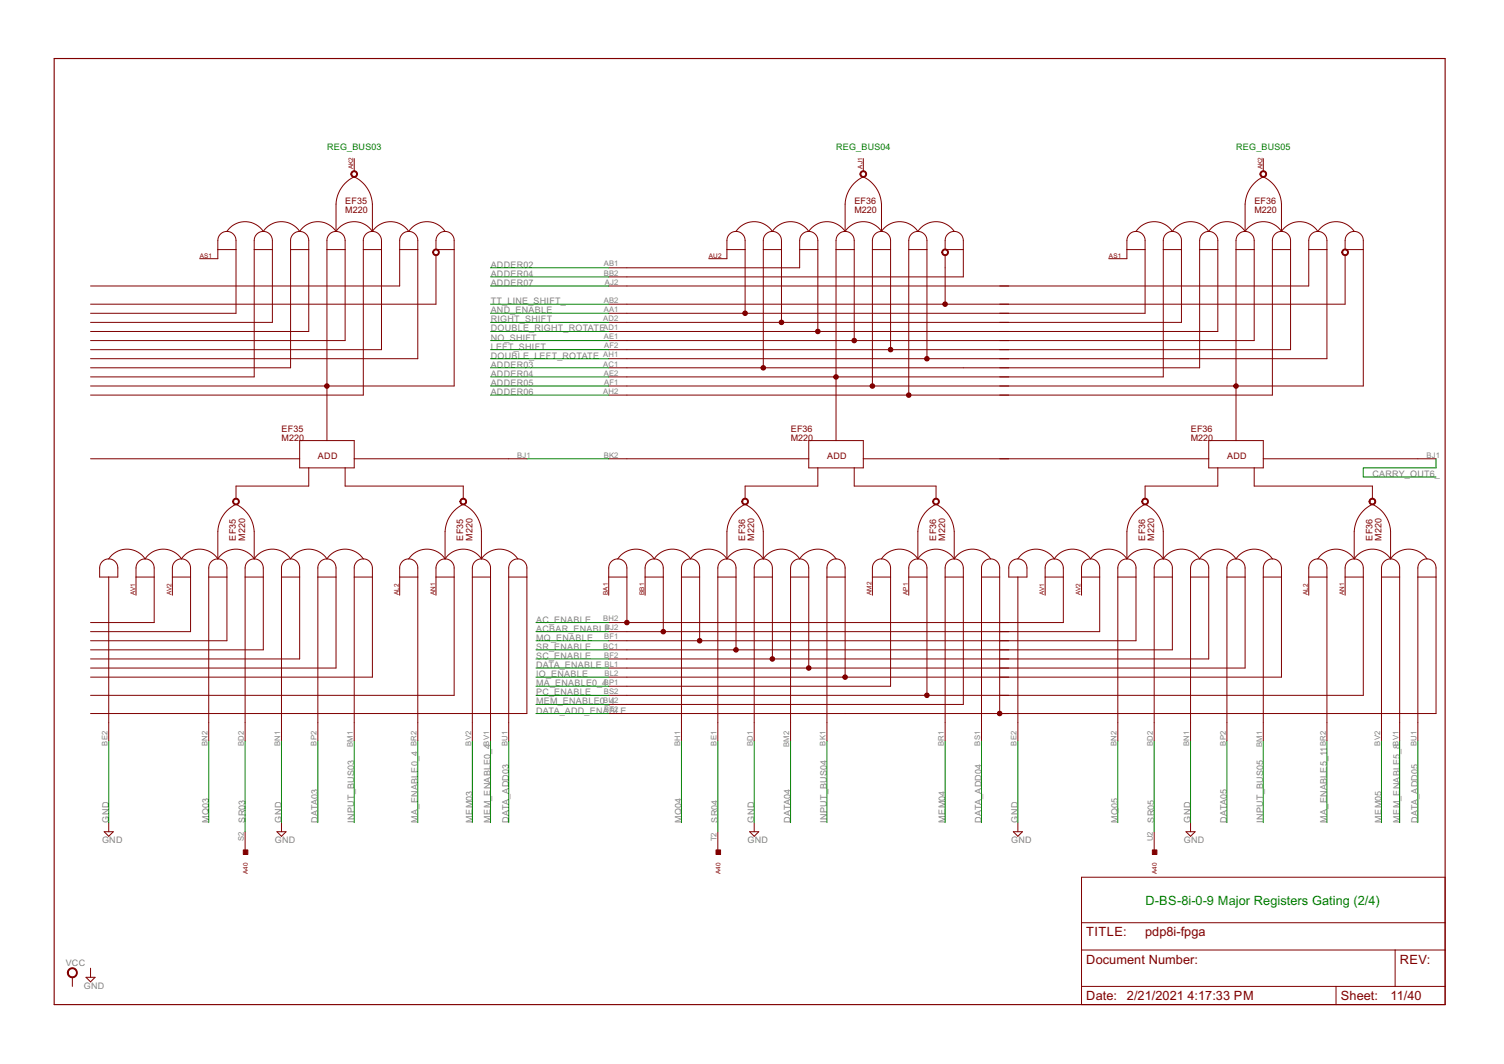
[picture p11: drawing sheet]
<svg xmlns="http://www.w3.org/2000/svg" width="420mm" height="297mm" viewBox="0 0 420 297" stroke-linecap="round" stroke-linejoin="round" font-family="sans-serif">
<path d="M15.1 16.3h388.6v264.2h-388.6z" fill="none" stroke="#800000" stroke-width=".32"/>
<g fill="none" stroke="#800000" stroke-width=".28">
<path d="M99 44.3v3.5M241.2 44.3v3.5M352.9 44.3v3.5M60.9 69.7h5M63.4 64.6a6.1 6.1 0 0 1 10.2 0M63.4 64.6a2.54 2.54 0 0 0-2.5 2.5v5.1h-5.1M63.4 64.6a2.54 2.54 0 0 1 2.5 2.5v20.4h-40.6M71 69.7h5.1M73.6 64.6a6.1 6.1 0 0 1 10.1 0M73.6 64.6a2.54 2.54 0 0 0-2.6 2.5v38.1h-45.7M73.6 64.6a2.54 2.54 0 0 1 2.5 2.5v22.9h-50.8M81.2 69.7h5.1"/>
<path d="M83.7 64.6a2.54 2.54 0 0 0-2.5 2.5v35.6h-55.9M83.7 64.6a2.54 2.54 0 0 1 2.6 2.5v25.4h-61M83.7 64.6a6.1 6.1 0 0 1 10.2 0M91.3 69.7h5.1M93.9 64.6a2.51 2.51 0 0 0-2.6 2.5v55.9M93.9 64.6a2.54 2.54 0 0 1 2.5 2.5v28h-71.1M93.9 64.6v-7.6a8.9 8.9 0 0 1 5.1-7.6 9 9 0 0 1 5 7.6v7.6M93.9 64.6a6.1 6.1 0 0 1 10.1 0M101.5 69.7h5.1M104 64.6a2.51 2.51 0 0 0-2.5 2.5v43.2h-76.2M104 64.6a2.54 2.54 0 0 1 2.6 2.5v30.5h-81.3M104 64.6a6.1 6.1 0 0 1 10.2 0"/>
<path d="M111.7 69.7h5M114.2 64.6a2.51 2.51 0 0 0-2.5 2.5v12.7h-86.4M114.2 64.6a2.51 2.51 0 0 1 2.5 2.5v33h-91.4M114.2 64.6a6.1 6.1 0 0 1 10.1 0M121.8 71.2v13.7h-96.5M124.3 64.6a2.54 2.54 0 0 0-2.5 2.5v2.6h5.1M124.3 64.6a2.51 2.51 0 0 1 2.6 2.5v40.7h-101.6M203.1 69.7h5.1M205.6 64.6a6.1 6.1 0 0 1 10.2 0M205.6 64.6a2.54 2.54 0 0 0-2.5 2.5v5.1h-5.1M205.6 64.6a2.54 2.54 0 0 1 2.6 2.5v20.4M213.2 69.7h5.1"/>
<path d="M215.8 64.6a6.1 6.1 0 0 1 10.1 0M215.8 64.6a2.54 2.54 0 0 0-2.6 2.5v35.6M215.8 64.6a2.54 2.54 0 0 1 2.5 2.5v22.9M223.4 69.7h5.1M225.9 64.6a2.54 2.54 0 0 0-2.5 2.5v7.7h-53.3M225.9 64.6a2.54 2.54 0 0 1 2.6 2.5v25.4M225.9 64.6a6.1 6.1 0 0 1 10.2 0M233.6 69.7h5M236.1 64.6a2.54 2.54 0 0 0-2.5 2.5v55.9M236.1 64.6a2.54 2.54 0 0 1 2.5 2.5v28M236.1 64.6v-7.6a8.9 8.9 0 0 1 5.1-7.6 8.9 8.9 0 0 1 5.1 7.6v7.6M236.1 64.6a6.1 6.1 0 0 1 10.2 0"/>
<path d="M243.7 69.7h5.1M246.3 64.6a2.54 2.54 0 0 0-2.6 2.5v40.7M246.3 64.6a2.54 2.54 0 0 1 2.5 2.5v30.5M246.3 64.6a6.1 6.1 0 0 1 10.1 0M253.9 69.7h5.1M256.4 64.6a2.54 2.54 0 0 0-2.5 2.5v43.2M256.4 64.6a2.54 2.54 0 0 1 2.6 2.5v33M256.4 64.6a6.1 6.1 0 0 1 10.2 0M264 71.2v13.7M266.6 64.6a2.54 2.54 0 0 0-2.6 2.5v2.6h5.1M266.6 64.6a2.54 2.54 0 0 1 2.5 2.5v10.2h-99M314.8 69.7h5.1"/>
<path d="M317.4 64.6a6.1 6.1 0 0 1 10.1 0M317.4 64.6a2.54 2.54 0 0 0-2.6 2.5v5.1h-5.1M317.4 64.6a2.51 2.51 0 0 1 2.5 2.5v20.4h-149.8M325 69.7h5.1M327.5 64.6a6.1 6.1 0 0 1 10.2 0M327.5 64.6a2.54 2.54 0 0 0-2.5 2.5v38.1h-154.9M327.5 64.6a2.51 2.51 0 0 1 2.6 2.5v22.9h-160M335.1 69.7h5.1M337.7 64.6a2.54 2.54 0 0 0-2.6 2.5v35.6h-165M337.7 64.6a2.54 2.54 0 0 1 2.5 2.5v25.4h-170.1M337.7 64.6a6.1 6.1 0 0 1 10.1 0M345.3 69.7h5.1"/>
<path d="M347.8 64.6a2.54 2.54 0 0 0-2.5 2.5v55.9M347.8 64.6a2.54 2.54 0 0 1 2.6 2.5v28h-180.3M347.8 64.6v-7.6a8.9 8.9 0 0 1 5.1-7.6 8.9 8.9 0 0 1 5.1 7.6v7.6M347.8 64.6a6.1 6.1 0 0 1 10.2 0M355.5 69.7h5M358 64.6a2.54 2.54 0 0 0-2.5 2.5v43.2h-185.4M358 64.6a2.54 2.54 0 0 1 2.5 2.5v30.5h-190.4M358 64.6a6.1 6.1 0 0 1 10.2 0M365.6 69.7h5.1M368.2 64.6a2.54 2.54 0 0 0-2.6 2.5v12.7h-195.5M368.2 64.6a2.54 2.54 0 0 1 2.5 2.5v33h-200.6M368.2 64.6a6.1 6.1 0 0 1 10.1 0"/>
<path d="M375.8 71.2v13.7h-205.7M378.3 64.6a2.54 2.54 0 0 0-2.5 2.5v2.6h5.1M378.3 64.6a2.54 2.54 0 0 1 2.6 2.5v40.7h-210.8M25.3 128.1h58.4M83.7 123h15.3v7.6h-15.3zM86.3 130.6v5.1h-20.4v3.6M96.4 130.6v5.1h33v3.6M99 128.1h48.2M170.1 128.1h55.8M225.9 123h15.3v7.6h-15.3zM228.5 130.6v5.1h-20.3v3.6M238.6 130.6v5.1h22.9v3.6"/>
<path d="M241.2 128.1h96.5M337.7 123h15.2v7.6h-15.2zM340.2 130.6v5.1h-20.3v3.6M350.4 130.6v5.1h33v3.6M352.9 128.1h48.3M28.4 156.9a2.54 2.54 0 0 1 2.8-.7 2.54 2.54 0 0 1 1.7 2.4v2.5h-5.1l.1-3zM30.4 156a6.1 6.1 0 0 1 10.1 0M40.5 156a6.1 6.1 0 0 1 10.2 0M40.5 156a2.54 2.54 0 0 0-2.5 2.6v7.6M40.5 156a2.54 2.54 0 0 1 2.6 2.6v15.2h-17.8M50.7 156a2.54 2.54 0 0 0-2.5 2.6v7.6M50.7 156a2.54 2.54 0 0 1 2.5 2.6v17.7h-27.9"/>
<path d="M50.7 156a6.1 6.1 0 0 1 10.2 0M60.9 156a2.54 2.54 0 0 0-2.6 2.6v48.2M60.9 156a2.54 2.54 0 0 1 2.5 2.6v20.3h-38.1M60.9 156v-7.6a8.9 8.9 0 0 1 5-7.6 8.9 8.9 0 0 1 5.1 7.6v7.6M60.9 156a6.1 6.1 0 0 1 10.1 0M71 156a2.54 2.54 0 0 0-2.5 2.6v48.2M71 156a2.54 2.54 0 0 1 2.6 2.6v22.8h-48.3M71 156a6.1 6.1 0 0 1 10.2 0M81.2 156a2.54 2.54 0 0 0-2.6 2.6v48.2M81.2 156a2.54 2.54 0 0 1 2.5 2.6v25.4h-58.4M81.2 156a6.1 6.1 0 0 1 10.1 0M91.3 156a2.51 2.51 0 0 0-2.5 2.6v48.2"/>
<path d="M91.3 156a2.54 2.54 0 0 1 2.6 2.6v27.9h-68.6M91.3 156a6.1 6.1 0 0 1 10.2 0M101.5 156a2.51 2.51 0 0 0-2.5 2.6v48.2M101.5 156a2.54 2.54 0 0 1 2.5 2.6v30.4h-78.7M114.2 156a2.51 2.51 0 0 0-2.5 2.6v7.6M114.2 156a2.51 2.51 0 0 1 2.5 2.6v48.2M114.2 156a6.1 6.1 0 0 1 10.1 0M124.3 156a2.54 2.54 0 0 0-2.5 2.6v7.6M124.3 156a2.51 2.51 0 0 1 2.6 2.6v35.5h-101.6M124.3 156v-7.6a9 9 0 0 1 5.1-7.6 8.9 8.9 0 0 1 5.1 7.6v7.6M124.3 156a6.1 6.1 0 0 1 10.2 0M134.5 156a2.54 2.54 0 0 0-2.5 2.6v48.2"/>
<path d="M134.5 156a2.51 2.51 0 0 1 2.5 2.6v48.2M134.5 156a6.1 6.1 0 0 1 10.2 0M144.7 156a2.54 2.54 0 0 0-2.6 2.6v48.2M144.7 156a2.54 2.54 0 0 1 2.5 2.6v40.6h-121.9M172.6 156a6.1 6.1 0 0 1 10.2 0M172.6 156a2.54 2.54 0 0 0-2.5 2.6v7.6M172.6 156a2.54 2.54 0 0 1 2.5 2.6v15.2M182.8 156a6.1 6.1 0 0 1 10.1 0M182.8 156a2.54 2.54 0 0 0-2.6 2.6v7.6M182.8 156a2.54 2.54 0 0 1 2.5 2.6v17.7M192.9 156a2.54 2.54 0 0 0-2.5 2.6v48.2M192.9 156a2.54 2.54 0 0 1 2.6 2.6v20.3"/>
<path d="M192.9 156a6.1 6.1 0 0 1 10.2 0M203.1 156a2.54 2.54 0 0 0-2.6 2.6v48.2M203.1 156a2.54 2.54 0 0 1 2.5 2.6v22.8M203.1 156v-7.6a8.9 8.9 0 0 1 5.1-7.6 8.9 8.9 0 0 1 5 7.6v7.6M203.1 156a6.1 6.1 0 0 1 10.1 0M213.2 156a2.54 2.54 0 0 0-2.5 2.6v48.2M213.2 156a2.54 2.54 0 0 1 2.6 2.6v25.4M213.2 156a6.1 6.1 0 0 1 10.2 0M223.4 156a2.54 2.54 0 0 0-2.5 2.6v48.2M223.4 156a2.54 2.54 0 0 1 2.5 2.6v27.9M223.4 156a6.1 6.1 0 0 1 10.2 0M233.6 156a2.54 2.54 0 0 0-2.6 2.6v48.2"/>
<path d="M233.6 156a2.54 2.54 0 0 1 2.5 2.6v30.4M246.3 156a2.54 2.54 0 0 0-2.6 2.6v7.6M246.3 156a2.54 2.54 0 0 1 2.5 2.6v33h-78.7M246.3 156a6.1 6.1 0 0 1 10.1 0M256.4 156a2.54 2.54 0 0 0-2.5 2.6v7.6M256.4 156a2.54 2.54 0 0 1 2.6 2.6v35.5M256.4 156v-7.6a8.9 8.9 0 0 1 5.1-7.6 8.9 8.9 0 0 1 5.1 7.6v7.6M256.4 156a6.1 6.1 0 0 1 10.2 0M266.6 156a2.54 2.54 0 0 0-2.6 2.6v48.2M266.6 156a2.54 2.54 0 0 1 2.5 2.6v38.1h-99M266.6 156a6.1 6.1 0 0 1 10.1 0M276.7 156a2.54 2.54 0 0 0-2.5 2.6v48.2"/>
<path d="M276.7 156a2.54 2.54 0 0 1 2.6 2.6v40.6M282.7 156.6a2.55 2.55 0 0 1 2.7-.4 2.55 2.55 0 0 1 1.5 2.4v2.5h-5.1v-3zM284.4 156a6.1 6.1 0 0 1 10.1 0M294.5 156a6.1 6.1 0 0 1 10.2 0M294.5 156a2.51 2.51 0 0 0-2.5 2.6v7.6M294.5 156a2.54 2.54 0 0 1 2.6 2.6v15.2h-127M304.7 156a2.51 2.51 0 0 0-2.6 2.6v7.6M304.7 156a2.54 2.54 0 0 1 2.5 2.6v17.7h-137.1M304.7 156a6.1 6.1 0 0 1 10.1 0M314.8 156a2.54 2.54 0 0 0-2.5 2.6v48.2M314.8 156a2.51 2.51 0 0 1 2.6 2.6v20.3h-147.3M314.8 156v-7.6a9 9 0 0 1 5.1-7.6 8.9 8.9 0 0 1 5.1 7.6v7.6"/>
<path d="M314.8 156a6.1 6.1 0 0 1 10.2 0M325 156a2.54 2.54 0 0 0-2.6 2.6v48.2M325 156a2.51 2.51 0 0 1 2.5 2.6v22.8h-157.4M325 156a6.1 6.1 0 0 1 10.1 0M335.1 156a2.54 2.54 0 0 0-2.5 2.6v48.2M335.1 156a2.54 2.54 0 0 1 2.6 2.6v25.4h-167.6M335.1 156a6.1 6.1 0 0 1 10.2 0M345.3 156a2.54 2.54 0 0 0-2.5 2.6v48.2M345.3 156a2.54 2.54 0 0 1 2.5 2.6v27.9h-177.7M345.3 156a6.1 6.1 0 0 1 10.2 0M355.5 156a2.54 2.54 0 0 0-2.6 2.6v48.2M355.5 156a2.54 2.54 0 0 1 2.5 2.6v30.4h-187.9"/>
<path d="M368.2 156a2.54 2.54 0 0 0-2.6 2.6v7.6M368.2 156a2.54 2.54 0 0 1 2.5 2.6v48.2M368.2 156a6.1 6.1 0 0 1 10.1 0M378.3 156a2.54 2.54 0 0 0-2.5 2.6v7.6M378.3 156a2.54 2.54 0 0 1 2.6 2.6v35.5h-210.8M378.3 156v-7.6a8.9 8.9 0 0 1 5.1-7.6 8.9 8.9 0 0 1 5.1 7.6v7.6M378.3 156a6.1 6.1 0 0 1 10.2 0M388.5 156a2.54 2.54 0 0 0-2.6 2.6v48.2M388.5 156a2.54 2.54 0 0 1 2.5 2.6v48.2M388.5 156a6.1 6.1 0 0 1 10.1 0M398.6 156a2.54 2.54 0 0 0-2.5 2.6v48.2M398.6 156a2.54 2.54 0 0 1 2.6 2.6v40.6h-231.1"/>
<path d="M30.4 161.1v45.7M38 161.1h5.1M48.2 161.1h5M58.3 161.1h5.1M68.5 161.1h5.1M78.6 161.1h5.1M88.8 161.1h5.1M99 161.1h5M111.7 161.1h5M121.8 161.1h5.1M132 161.1h5M142.1 161.1h5.1"/>
<path d="M170.1 161.1h5M180.2 161.1h5.1M190.4 161.1h5.1M200.5 161.1h5.1M210.7 161.1h5.1M220.9 161.1h5M231 161.1h5.1M243.7 161.1h5.1M253.9 161.1h5.1M264 161.1h5.1M274.2 161.1h5.1M284.4 161.1v45.7"/>
<path d="M292 161.1h5.1M302.1 161.1h5.1M312.3 161.1h5.1M322.4 161.1h5.1M332.6 161.1h5.1M342.8 161.1h5M352.9 161.1h5.1M365.6 161.1h5.1M375.8 161.1h5.1M385.9 161.1h5.1M396.1 161.1h5.1M29.1 232.2h2.5l-1.2 1.3z"/>
<path d="M30.4 229.7v2.5M68.5 232.2v5.1M77.4 232.2h2.5l-1.3 1.3zM78.6 229.7v2.5M200.5 232.2v5.1M209.4 232.2h2.6l-1.3 1.3zM210.7 229.7v2.5M283.1 232.2h2.5l-1.2 1.3zM284.4 229.7v2.5M322.4 232.2v5.1M331.3 232.2h2.6l-1.3 1.3zM332.6 229.7v2.5"/>
<path d="M302.1 244.9h101.6v35.6h-101.6zM302.1 257.6h101.6M20.2 272.8v2.6M24 272.8h2.6l-1.3 1.3zM25.3 270.3v2.5M302.1 265.2h101.6M302.1 275.4h101.6M373.2 275.4v5.1M389.7 265.2v10.2"/>
</g>
<g fill="#800000" stroke="#800000" stroke-width=".28">
<path d="M65.2 139.5a.94 .94 0 0 1 1.5-.1 .94 .94 0 0 1-.5 1.5 .94 .94 0 0 1-1.2-.9h.3a.68 .68 0 0 1 .9-.5 .68 .68 0 0 1 .2 1.1 .68 .68 0 0 1-1.1-.4v-.2h-.3z" fill-rule="evenodd"/>
<path d="M128.7 139.5a.93 .93 0 0 1 1.5 0 .93 .93 0 0 1-.5 1.4 .93 .93 0 0 1-1.2-.9h.2a.68 .68 0 0 1 1-.6 .68 .68 0 0 1 .2 1.1 .68 .68 0 0 1-1.1-.3l-.1-.2h-.2z" fill-rule="evenodd"/>
<path d="M90.9 107.3a.63 .63 0 0 1 1 .1 .63 .63 0 0 1-.4 1 .63 .63 0 0 1-.8-.6h.3a.38 .38 0 0 1 .5-.4 .38 .38 0 0 1 .1 .7 .38 .38 0 0 1-.6-.2l-.3-.1z" fill-rule="evenodd"/>
<path d="M91 107.6a.38 .38 0 0 1 .6-.1 .38 .38 0 0 1-.1 .6 .38 .38 0 0 1-.5-.3h.5h-.5z" fill-rule="evenodd"/>
<path d="M98.2 48a.92 .92 0 0 1 1.5 0 .92 .92 0 0 1-.5 1.5 .92 .92 0 0 1-1.2-.9h.3a.68 .68 0 0 1 1-.6 .68 .68 0 0 1 .1 1.2 .68 .68 0 0 1-1.1-.4v-.2h-.3z" fill-rule="evenodd"/>
<path d="M121.1 69.9a.92 .92 0 0 1 1.4 0 .92 .92 0 0 1-.4 1.4 .92 .92 0 0 1-1.2-.9h.2a.68 .68 0 0 1 1-.5 .68 .68 0 0 1 .1 1.1 .68 .68 0 0 1-1-.3l-.1-.3h-.2z" fill-rule="evenodd"/>
<path d="M207.4 139.5a.94 .94 0 0 1 1.5-.1 .94 .94 0 0 1-.4 1.5 .94 .94 0 0 1-1.3-.9h.3a.67 .67 0 0 1 .9-.6 .67 .67 0 0 1 .2 1.1 .67 .67 0 0 1-1.1-.3v-.2h-.3z" fill-rule="evenodd"/>
<path d="M260.7 139.5a.94 .94 0 0 1 1.5-.1 .94 .94 0 0 1-.4 1.5 .94 .94 0 0 1-1.2-.9h.2a.68 .68 0 0 1 1-.5 .68 .68 0 0 1 .1 1.1 .68 .68 0 0 1-1.1-.4v-.2h-.2z" fill-rule="evenodd"/>
<path d="M233.2 105a.38 .38 0 0 1 .6-.1 .38 .38 0 0 1-.1 .7 .38 .38 0 0 1-.5-.4h.5h-.5z" fill-rule="evenodd"/>
<path d="M233.1 104.8a.64 .64 0 0 1 1 .1 .64 .64 0 0 1-.4 .9 .64 .64 0 0 1-.8-.6h.3a.39 .39 0 0 1 .5-.3 .39 .39 0 0 1 .1 .6 .39 .39 0 0 1-.6-.1l-.3-.2z" fill-rule="evenodd"/>
<path d="M240.4 48a.93 .93 0 0 1 1.5 0 .93 .93 0 0 1-.4 1.5 .93 .93 0 0 1-1.3-.9h.3a.68 .68 0 0 1 1-.6 .68 .68 0 0 1 .1 1.2 .68 .68 0 0 1-1.1-.4v-.2h-.3z" fill-rule="evenodd"/>
<path d="M212.9 102.5a.38 .38 0 0 1 .6-.1 .38 .38 0 0 1-.1 .6 .38 .38 0 0 1-.5-.3h.5h-.5z" fill-rule="evenodd"/>
<path d="M212.8 102.2a.64 .64 0 0 1 1 .2 .64 .64 0 0 1-.4 .9 .64 .64 0 0 1-.8-.6h.3a.39 .39 0 0 1 .5-.3 .39 .39 0 0 1 .1 .6 .39 .39 0 0 1-.6-.2l-.3-.1z" fill-rule="evenodd"/>
<path d="M263.3 69.9a.93 .93 0 0 1 1.5 0 .93 .93 0 0 1-.5 1.4 .93 .93 0 0 1-1.2-.9h.3a.68 .68 0 0 1 .9-.5 .68 .68 0 0 1 .2 1.1 .68 .68 0 0 1-1.1-.3v-.3h-.3z" fill-rule="evenodd"/>
<path d="M207.8 87.3a.38 .38 0 0 1 .6-.1 .38 .38 0 0 1-.1 .6 .38 .38 0 0 1-.5-.3h.5h-.5z" fill-rule="evenodd"/>
<path d="M218 89.8a.38 .38 0 0 1 .6-.1 .38 .38 0 0 1-.1 .6 .38 .38 0 0 1-.6-.3h.5h-.5z" fill-rule="evenodd"/>
<path d="M228.1 92.4a.38 .38 0 0 1 .7-.1 .38 .38 0 0 1-.2 .6 .38 .38 0 0 1-.5-.4h.5h-.5z" fill-rule="evenodd"/>
<path d="M238.3 94.9a.38 .38 0 0 1 .6-.1 .38 .38 0 0 1-.1 .6 .38 .38 0 0 1-.5-.3h.5h-.5z" fill-rule="evenodd"/>
<path d="M248.5 97.4a.38 .38 0 0 1 .6-.1 .38 .38 0 0 1-.2 .7 .38 .38 0 0 1-.5-.4h.5h-.5z" fill-rule="evenodd"/>
<path d="M258.6 99.9a.38 .38 0 0 1 .6 0 .38 .38 0 0 1-.1 .6 .38 .38 0 0 1-.5-.4h.5h-.5z" fill-rule="evenodd"/>
<path d="M207.7 87a.64 .64 0 0 1 1 .1 .64 .64 0 0 1-.4 1 .64 .64 0 0 1-.8-.6h.3a.39 .39 0 0 1 .5-.4 .39 .39 0 0 1 .1 .6 .39 .39 0 0 1-.6-.1l-.3-.1z" fill-rule="evenodd"/>
<path d="M217.9 89.5a.64 .64 0 0 1 1 .2 .64 .64 0 0 1-.4 .9 .64 .64 0 0 1-.8-.6h.2a.39 .39 0 0 1 .6-.4 .39 .39 0 0 1 .1 .7 .39 .39 0 0 1-.6-.2l-.3-.1z" fill-rule="evenodd"/>
<path d="M238.2 94.6a.64 .64 0 0 1 1 .2 .64 .64 0 0 1-.4 .9 .64 .64 0 0 1-.8-.6h.3a.38 .38 0 0 1 .5-.4 .38 .38 0 0 1 .1 .7 .38 .38 0 0 1-.6-.2l-.3-.1z" fill-rule="evenodd"/>
<path d="M248.3 97.2a.64 .64 0 0 1 1 .1 .64 .64 0 0 1-.3 .9 .64 .64 0 0 1-.8-.6h.2a.38 .38 0 0 1 .5-.3 .38 .38 0 0 1 .1 .6 .38 .38 0 0 1-.6-.2l-.2-.1z" fill-rule="evenodd"/>
<path d="M228 92.1a.64 .64 0 0 1 1 .1 .64 .64 0 0 1-.4 .9 .64 .64 0 0 1-.8-.6h.3a.39 .39 0 0 1 .5-.3 .39 .39 0 0 1 .1 .6 .39 .39 0 0 1-.6-.1l-.3-.2z" fill-rule="evenodd"/>
<path d="M258.5 99.7a.63 .63 0 0 1 1 .1 .63 .63 0 0 1-.4 1 .63 .63 0 0 1-.8-.7h.3a.38 .38 0 0 1 .5-.3 .38 .38 0 0 1 .1 .6 .38 .38 0 0 1-.6-.1l-.3-.2z" fill-rule="evenodd"/>
<path d="M243.3 107.3a.64 .64 0 0 1 1 .2 .64 .64 0 0 1-.4 .9 .64 .64 0 0 1-.8-.6h.2a.38 .38 0 0 1 .6-.4 .38 .38 0 0 1 .1 .7 .38 .38 0 0 1-.6-.2l-.3-.1z" fill-rule="evenodd"/>
<path d="M253.4 109.9a.63 .63 0 0 1 1 .1 .63 .63 0 0 1-.4 .9 .63 .63 0 0 1-.8-.6h.3a.38 .38 0 0 1 .5-.3 .38 .38 0 0 1 .1 .6 .38 .38 0 0 1-.6-.2l-.3-.1z" fill-rule="evenodd"/>
<path d="M243.4 107.6a.38 .38 0 0 1 .6-.1 .38 .38 0 0 1-.1 .6 .38 .38 0 0 1-.6-.3h.5h-.5z" fill-rule="evenodd"/>
<path d="M253.5 110.1a.38 .38 0 0 1 .7-.1 .38 .38 0 0 1-.2 .6 .38 .38 0 0 1-.5-.3h.5h-.5z" fill-rule="evenodd"/>
<path d="M263.6 84.5a.63 .63 0 0 1 1 .1 .63 .63 0 0 1-.4 .9 .63 .63 0 0 1-.8-.6h.3a.38 .38 0 0 1 .5-.3 .38 .38 0 0 1 .1 .6 .38 .38 0 0 1-.6-.2l-.3-.1z" fill-rule="evenodd"/>
<path d="M263.7 84.7a.38 .38 0 0 1 .6-.1 .38 .38 0 0 1-.1 .7 .38 .38 0 0 1-.5-.4h.5h-.5z" fill-rule="evenodd"/>
<path d="M174.7 173.4a.63 .63 0 0 1 1 .1 .63 .63 0 0 1-.4 .9 .63 .63 0 0 1-.8-.6h.3a.38 .38 0 0 1 .4-.4 .38 .38 0 0 1 .2 .6 .38 .38 0 0 1-.6-.1l-.3-.1z" fill-rule="evenodd"/>
<path d="M174.9 173.5a.39 .39 0 0 1 .6 .2 .39 .39 0 0 1-.3 .5 .39 .39 0 0 1-.4-.4l.3-.1 .1 .2-.4-.1z" fill-rule="evenodd"/>
<path d="M184.8 175.9a.63 .63 0 0 1 1 .1 .63 .63 0 0 1-.4 1 .63 .63 0 0 1-.7-.7h.2a.38 .38 0 0 1 .5-.4 .38 .38 0 0 1 .2 .7 .38 .38 0 0 1-.6-.1l-.3-.2z" fill-rule="evenodd"/>
<path d="M185.1 176a.39 .39 0 0 1 .6 .2 .39 .39 0 0 1-.3 .5 .39 .39 0 0 1-.5-.4l.4-.1 .1 .2-.5-.1z" fill-rule="evenodd"/>
<path d="M195 178.4a.63 .63 0 0 1 1 .2 .63 .63 0 0 1-.4 .9 .63 .63 0 0 1-.8-.6h.3a.39 .39 0 0 1 .5-.4 .39 .39 0 0 1 .1 .7 .39 .39 0 0 1-.6-.2l-.3-.1z" fill-rule="evenodd"/>
<path d="M195.1 178.7a.38 .38 0 0 1 .6-.1 .38 .38 0 0 1-.1 .6 .38 .38 0 0 1-.5-.3h.5h-.5z" fill-rule="evenodd"/>
<path d="M205.2 181a.63 .63 0 0 1 1 .1 .63 .63 0 0 1-.4 .9 .63 .63 0 0 1-.8-.6h.2a.39 .39 0 0 1 .6-.3 .39 .39 0 0 1 .1 .6 .39 .39 0 0 1-.6-.1l-.3-.2z" fill-rule="evenodd"/>
<path d="M205.3 181.2a.38 .38 0 0 1 .6-.1 .38 .38 0 0 1-.1 .7 .38 .38 0 0 1-.6-.4h.5h-.5z" fill-rule="evenodd"/>
<path d="M215.3 183.5a.63 .63 0 0 1 1 .2 .63 .63 0 0 1-.4 .9 .63 .63 0 0 1-.8-.6h.3a.39 .39 0 0 1 .5-.4 .39 .39 0 0 1 .1 .7 .39 .39 0 0 1-.6-.2l-.3-.1z" fill-rule="evenodd"/>
<path d="M215.4 183.8a.38 .38 0 0 1 .7-.1 .38 .38 0 0 1-.2 .6 .38 .38 0 0 1-.5-.3h.5h-.5z" fill-rule="evenodd"/>
<path d="M225.5 186.1a.63 .63 0 0 1 1 .1 .63 .63 0 0 1-.4 .9 .63 .63 0 0 1-.8-.6h.3a.39 .39 0 0 1 .5-.3 .39 .39 0 0 1 .1 .6 .39 .39 0 0 1-.6-.2l-.3-.1z" fill-rule="evenodd"/>
<path d="M225.6 186.3a.38 .38 0 0 1 .6-.1 .38 .38 0 0 1-.1 .6 .38 .38 0 0 1-.5-.3h.5h-.5z" fill-rule="evenodd"/>
<path d="M278.8 198.7a.63 .63 0 0 1 1 .1 .63 .63 0 0 1-.3 1 .63 .63 0 0 1-.9-.6h.3a.38 .38 0 0 1 .5-.3 .38 .38 0 0 1 .1 .6 .38 .38 0 0 1-.6-.2l-.3-.1z" fill-rule="evenodd"/>
<path d="M278.9 199a.38 .38 0 0 1 .7-.1 .38 .38 0 0 1-.2 .6 .38 .38 0 0 1-.5-.3h.5h-.5z" fill-rule="evenodd"/>
<path d="M258.5 193.7a.63 .63 0 0 1 1 .1 .63 .63 0 0 1-.4 .9 .63 .63 0 0 1-.8-.6h.3a.38 .38 0 0 1 .5-.3 .38 .38 0 0 1 .1 .6 .38 .38 0 0 1-.6-.1l-.3-.2z" fill-rule="evenodd"/>
<path d="M258.6 193.9a.38 .38 0 0 1 .6-.1 .38 .38 0 0 1-.1 .7 .38 .38 0 0 1-.5-.4h.5h-.5z" fill-rule="evenodd"/>
<path d="M235.6 188.6a.63 .63 0 0 1 1 .1 .63 .63 0 0 1-.4 1 .63 .63 0 0 1-.7-.7h.2a.38 .38 0 0 1 .6-.3 .38 .38 0 0 1 0 .6 .38 .38 0 0 1-.6-.1l-.2-.2z" fill-rule="evenodd"/>
<path d="M235.8 188.8a.38 .38 0 0 1 .6 0 .38 .38 0 0 1-.2 .6 .38 .38 0 0 1-.5-.4h.5h-.5z" fill-rule="evenodd"/>
<path d="M319.2 139.5a.93 .93 0 0 1 1.5 0 .93 .93 0 0 1-.5 1.4 .93 .93 0 0 1-1.2-.9h.2a.68 .68 0 0 1 .9-.6 .68 .68 0 0 1 .3 1.1 .68 .68 0 0 1-1.1-.3l-.1-.2h-.2z" fill-rule="evenodd"/>
<path d="M382.7 139.5a.93 .93 0 0 1 1.5 0 .93 .93 0 0 1-.5 1.4 .93 .93 0 0 1-1.2-.9h.2a.67 .67 0 0 1 .9-.6 .67 .67 0 0 1 .3 1.1 .67 .67 0 0 1-1.1-.3l-.1-.2h-.2z" fill-rule="evenodd"/>
<path d="M344.8 107.3a.64 .64 0 0 1 1.1 .2 .64 .64 0 0 1-.4 .9 .64 .64 0 0 1-.8-.6h.2a.38 .38 0 0 1 .5-.4 .38 .38 0 0 1 .2 .6 .38 .38 0 0 1-.6-.1l-.3-.1z" fill-rule="evenodd"/>
<path d="M345 107.6a.38 .38 0 0 1 .6 0 .38 .38 0 0 1-.2 .5 .38 .38 0 0 1-.5-.3l.4-.2 .1 .2h-.5z" fill-rule="evenodd"/>
<path d="M352.4 47.8a.93 .93 0 0 1 1.4 .4 .93 .93 0 0 1-.7 1.3 .93 .93 0 0 1-1.1-.9h.2a.68 .68 0 0 1 1-.7 .68 .68 0 0 1 .2 1.2 .68 .68 0 0 1-1.1-.3l-.1-.2h-.2z" fill-rule="evenodd"/>
<path d="M375.2 69.7a.93 .93 0 0 1 1.4 .3 .93 .93 0 0 1-.6 1.3 .93 .93 0 0 1-1.2-.9h.3a.68 .68 0 0 1 .9-.6 .68 .68 0 0 1 .2 1.1 .68 .68 0 0 1-1.1-.2v-.3h-.3z" fill-rule="evenodd"/>
<path d="M19.2 270.6a1.39 1.39 0 0 1 2.2 .3 1.39 1.39 0 0 1-.8 2 1.39 1.39 0 0 1-1.8-1.3h.3a1.15 1.15 0 0 1 1.6-1.1 1.15 1.15 0 0 1 .3 1.9 1.15 1.15 0 0 1-1.9-.6v-.2h-.3z" fill-rule="evenodd"/>
</g>
<g fill="#800000" stroke="#800000" stroke-width=".28">
<path d="M68 237.3h1.2v1.2h-1.2z"/>
<path d="M200 237.3h1.3v1.2h-1.3z"/>
<path d="M321.9 237.3h1.3v1.2h-1.3z"/>
</g>
<g fill="none" stroke="#008000" stroke-width=".28">
<path d="M137 74.8h33.1M137 77.3h33.1M137 79.8h33.1M137 84.9h33.1M137 87.5h33.1M137 90h33.1M137 92.5h33.1M137 95.1h33.1M137 97.6h33.1M137 102.7h33.1M137 100.1h33.1M137 105.2h33.1"/>
<path d="M137 107.8h33.1M137 110.3h33.1M147.2 128.1h22.9M401.2 128.1v2.5h-20.3v2.6h20.3M149.7 173.8h20.4M149.7 176.3h20.4M149.7 178.9h20.4M149.7 196.7h20.4M149.7 181.4h20.4M149.7 184h20.4M149.7 186.5h20.4M149.7 189h20.4"/>
<path d="M149.7 191.6h20.4M149.7 194.1h20.4M149.7 199.2h20.4M30.4 206.8v22.9M58.3 206.8v22.9M68.5 206.8v25.4M78.6 206.8v22.9M88.8 206.8v22.9M99 206.8v22.9M116.7 206.8v22.9M132 206.8v22.9M137 206.8v22.9"/>
<path d="M142.1 206.8v22.9M190.4 206.8v22.9M200.5 206.8v25.4M210.7 206.8v22.9M220.9 206.8v22.9M231 206.8v22.9M264 206.8v22.9M274.2 206.8v22.9M284.4 206.8v22.9M312.3 206.8v22.9M322.4 206.8v25.4M332.6 206.8v22.9"/>
<path d="M342.8 206.8v22.9M352.9 206.8v22.9M370.7 206.8v22.9M385.9 206.8v22.9M391 206.8v22.9M396.1 206.8v22.9"/>
</g>
<text font-size="4" fill="#008000" x="320" y="252.5">D-BS-8i-0-9 Major Registers Gating (2/4)</text>
<g font-size="4" fill="#800000">
<text x="303.5" y="261.4">TITLE:</text>
<text x="319.9" y="261.4">pdp8i-fpga</text>
<text x="303.5" y="269">Document Number:</text>
<text x="391.1" y="269">REV:</text>
<text x="303.5" y="279.2">Date: 2/21/2021</text>
<text x="331.7" y="279.2">4:17:33 PM</text>
<text x="374.6" y="279.2">Sheet:</text>
<text x="388.5" y="279.2">11/40</text>
</g>
<g font-size="2.8" fill="#008000">
<text x="91.4" y="41.7">REG_BUS03</text>
<text x="233.6" y="41.7">REG_BUS04</text>
<text x="345.3" y="41.7">REG_BUS05</text>
</g>
<g font-size="2.8" fill="#800000">
<text x="96.4" y="57">EF35</text>
<text x="96.4" y="59.5">M220</text>
<text x="238.7" y="57">EF36</text>
<text x="238.7" y="59.5">M220</text>
<text x="350.4" y="57">EF36</text>
<text x="350.4" y="59.5">M220</text>
<text x="78.7" y="123">M220</text>
<text x="78.7" y="120.5">EF35</text>
<text x="220.9" y="120.5">EF36</text>
<text x="220.9" y="123">M220</text>
<text x="332.6" y="123">M220</text>
<text x="332.6" y="120.5">EF36</text>
<text x="88.8" y="128.1">ADD</text>
<text x="231.1" y="128.1">ADD</text>
<text x="342.8" y="128.1">ADD</text>
<text x="65.9" y="150.9" transform="rotate(-90 65.9 150.9)">EF35</text>
<text x="68.5" y="150.9" transform="rotate(-90 68.5 150.9)">M220</text>
<text x="129.4" y="150.9" transform="rotate(-90 129.4 150.9)">EF35</text>
<text x="132" y="150.9" transform="rotate(-90 132 150.9)">M220</text>
<text x="208.2" y="150.9" transform="rotate(-90 208.2 150.9)">EF36</text>
<text x="210.7" y="150.9" transform="rotate(-90 210.7 150.9)">M220</text>
<text x="261.5" y="150.9" transform="rotate(-90 261.5 150.9)">EF36</text>
<text x="264" y="150.9" transform="rotate(-90 264 150.9)">M220</text>
<text x="319.9" y="150.9" transform="rotate(-90 319.9 150.9)">EF36</text>
<text x="322.4" y="150.9" transform="rotate(-90 322.4 150.9)">M220</text>
<text x="383.4" y="150.9" transform="rotate(-90 383.4 150.9)">EF36</text>
<text x="385.9" y="150.9" transform="rotate(-90 385.9 150.9)">M220</text>
</g>
<g font-size="2.8" fill="#808080">
<text x="137.1" y="74.8">ADDER02</text>
<text x="137.1" y="77.3">ADDER04</text>
<text x="137.1" y="79.8">ADDER07</text>
<text x="137.1" y="84.9">TT_LINE_SHIFT_</text>
<text x="137.1" y="87.5">AND_ENABLE</text>
<text x="137.1" y="90">RIGHT_SHIFT</text>
<text x="137.1" y="92.5">DOUBLE_RIGHT_ROTATE</text>
<text x="137.1" y="95.1">NO_SHIFT</text>
<text x="137.1" y="97.6">LEFT_SHIFT</text>
<text x="137.1" y="100.1">DOUBLE_LEFT_ROTATE</text>
<text x="137.1" y="102.7">ADDER03</text>
<text x="137.1" y="105.2">ADDER04</text>
<text x="137.1" y="107.8">ADDER05</text>
<text x="137.1" y="110.3">ADDER06</text>
<text x="383.4" y="133.2">CARRY_OUT6_</text>
<text x="149.8" y="173.8">AC_ENABLE</text>
<text x="149.8" y="176.3">ACBAR_ENABLE</text>
<text x="149.8" y="178.9">MQ_ENABLE</text>
<text x="149.8" y="181.4">SR_ENABLE</text>
<text x="149.8" y="184">SC_ENABLE</text>
<text x="149.8" y="186.5">DATA_ENABLE</text>
<text x="149.8" y="189">IO_ENABLE</text>
<text x="149.8" y="191.6">MA_ENABLE0_4</text>
<text x="149.8" y="196.7">MEM_ENABLE0_4</text>
<text x="149.8" y="194.1">PC_ENABLE</text>
<text x="149.8" y="199.2">DATA_ADD_ENABLE</text>
<text x="30.4" y="229.6" transform="rotate(-90 30.4 229.6)">GND</text>
<text x="58.3" y="229.6" transform="rotate(-90 58.3 229.6)">MQ03</text>
<text x="68.5" y="229.6" transform="rotate(-90 68.5 229.6)">SR03</text>
<text x="78.6" y="229.6" transform="rotate(-90 78.6 229.6)">GND</text>
<text x="88.8" y="229.6" transform="rotate(-90 88.8 229.6)">DATA03</text>
<text x="98.9" y="229.6" transform="rotate(-90 98.9 229.6)">INPUT_BUS03</text>
<text x="116.7" y="229.6" transform="rotate(-90 116.7 229.6)">MA_ENABLE0_4</text>
<text x="132" y="229.6" transform="rotate(-90 132 229.6)">MEM03</text>
<text x="137" y="229.6" transform="rotate(-90 137 229.6)">MEM_ENABLE0_4</text>
<text x="142.1" y="229.6" transform="rotate(-90 142.1 229.6)">DATA_ADD03</text>
<text x="190.4" y="229.6" transform="rotate(-90 190.4 229.6)">MQ04</text>
<text x="200.5" y="229.6" transform="rotate(-90 200.5 229.6)">SR04</text>
<text x="210.7" y="229.6" transform="rotate(-90 210.7 229.6)">GND</text>
<text x="220.9" y="229.6" transform="rotate(-90 220.9 229.6)">DATA04</text>
<text x="231" y="229.6" transform="rotate(-90 231 229.6)">INPUT_BUS04</text>
<text x="264" y="229.6" transform="rotate(-90 264 229.6)">MEM04</text>
<text x="274.2" y="229.6" transform="rotate(-90 274.2 229.6)">DATA_ADD04</text>
<text x="284.3" y="229.6" transform="rotate(-90 284.3 229.6)">GND</text>
<text x="312.3" y="229.6" transform="rotate(-90 312.3 229.6)">MQ05</text>
<text x="322.4" y="229.6" transform="rotate(-90 322.4 229.6)">SR05</text>
<text x="332.6" y="229.6" transform="rotate(-90 332.6 229.6)">GND</text>
<text x="342.8" y="229.6" transform="rotate(-90 342.8 229.6)">DATA05</text>
<text x="352.9" y="229.6" transform="rotate(-90 352.9 229.6)">INPUT_BUS05</text>
<text x="370.7" y="229.6" transform="rotate(-90 370.7 229.6)">MA_ENABLE5_11</text>
<text x="385.9" y="229.6" transform="rotate(-90 385.9 229.6)">MEM05</text>
<text x="391" y="229.6" transform="rotate(-90 391 229.6)">MEM_ENABLE5_8</text>
<text x="396.1" y="229.6" transform="rotate(-90 396.1 229.6)">DATA_ADD05</text>
<text x="28.5" y="235.4">GND</text>
<text x="76.8" y="235.4">GND</text>
<text x="208.8" y="235.4">GND</text>
<text x="282.5" y="235.4">GND</text>
<text x="330.7" y="235.4">GND</text>
<text x="18.4" y="269.7">VCC</text>
<text x="23.4" y="276">GND</text>
</g>
<g font-size="2.4" fill="#808080">
<text x="168.6" y="74.4">AB1</text>
<text x="168.6" y="76.9">BB2</text>
<text x="169" y="79.5">AJ2</text>
<text x="168.5" y="89.6">AD2</text>
<text x="168.6" y="87.1">AA1</text>
<text x="168.6" y="84.6">AB2</text>
<text x="168.5" y="92.2">AD1</text>
<text x="168.6" y="94.7">AE1</text>
<text x="168.5" y="99.8">AH1</text>
<text x="168.8" y="97.3">AF2</text>
<text x="168.5" y="102.3">AC1</text>
<text x="168.6" y="104.9">AE2</text>
<text x="168.8" y="107.4">AF1</text>
<text x="168.5" y="110">AH2</text>
<text x="144.5" y="127.7">BJ1</text>
<text x="168.6" y="127.7">BK2</text>
<text x="398.5" y="127.7">BJ1</text>
<text x="168.5" y="173.4">BH2</text>
<text x="168.8" y="178.5">BF1</text>
<text x="169" y="176">BJ2</text>
<text x="168.5" y="181.1">BC1</text>
<text x="168.8" y="183.6">BF2</text>
<text x="168.6" y="191.2">BP1</text>
<text x="168.9" y="186.1">BL1</text>
<text x="168.9" y="188.7">BL2</text>
<text x="168.5" y="196.3">BU2</text>
<text x="168.6" y="193.8">BS2</text>
<text x="168.8" y="198.8">BT2</text>
<text x="30" y="208.2" transform="rotate(-90 30 208.2)">BE2</text>
<text x="58" y="208.3" transform="rotate(-90 58 208.3)">BN2</text>
<text x="68.1" y="208.3" transform="rotate(-90 68.1 208.3)">BD2</text>
<text x="78.3" y="208.3" transform="rotate(-90 78.3 208.3)">BN1</text>
<text x="88.4" y="208.2" transform="rotate(-90 88.4 208.2)">BP2</text>
<text x="98.6" y="208.6" transform="rotate(-90 98.6 208.6)">BM1</text>
<text x="116.4" y="208.3" transform="rotate(-90 116.4 208.3)">BR2</text>
<text x="131.6" y="208.2" transform="rotate(-90 131.6 208.2)">BV2</text>
<text x="136.7" y="208.2" transform="rotate(-90 136.7 208.2)">BV1</text>
<text x="141.8" y="208.3" transform="rotate(-90 141.8 208.3)">BU1</text>
<text x="190" y="208.3" transform="rotate(-90 190 208.3)">BH1</text>
<text x="200.2" y="208.2" transform="rotate(-90 200.2 208.2)">BE1</text>
<text x="210.3" y="208.3" transform="rotate(-90 210.3 208.3)">BD1</text>
<text x="220.5" y="208.6" transform="rotate(-90 220.5 208.6)">BM2</text>
<text x="230.7" y="208.2" transform="rotate(-90 230.7 208.2)">BK1</text>
<text x="263.7" y="208.3" transform="rotate(-90 263.7 208.3)">BR1</text>
<text x="273.8" y="208.2" transform="rotate(-90 273.8 208.2)">BS1</text>
<text x="284" y="208.2" transform="rotate(-90 284 208.2)">BE2</text>
<text x="311.9" y="208.3" transform="rotate(-90 311.9 208.3)">BN2</text>
<text x="322.1" y="208.3" transform="rotate(-90 322.1 208.3)">BD2</text>
<text x="332.2" y="208.3" transform="rotate(-90 332.2 208.3)">BN1</text>
<text x="342.4" y="208.2" transform="rotate(-90 342.4 208.2)">BP2</text>
<text x="352.6" y="208.6" transform="rotate(-90 352.6 208.6)">BM1</text>
<text x="370.3" y="208.3" transform="rotate(-90 370.3 208.3)">BR2</text>
<text x="385.6" y="208.2" transform="rotate(-90 385.6 208.2)">BV2</text>
<text x="390.7" y="208.2" transform="rotate(-90 390.7 208.2)">BV1</text>
<text x="395.7" y="208.3" transform="rotate(-90 395.7 208.3)">BU1</text>
<text x="68.1" y="234.9" transform="rotate(-90 68.1 234.9)">S2</text>
<text x="200.2" y="234.9" transform="rotate(-90 200.2 234.9)">T2</text>
<text x="322.1" y="234.9" transform="rotate(-90 322.1 234.9)">U2</text>
</g>
<g font-size="2" fill="#800000">
<text x="98.7" y="47.3" transform="rotate(-90 98.7 47.3)">AK2</text>
<text x="240.9" y="47" transform="rotate(-90 240.9 47)">AJ1</text>
<text x="352.7" y="47.3" transform="rotate(-90 352.7 47.3)">AK2</text>
<text x="55.8" y="72">AS1</text>
<text x="198" y="72">AU2</text>
<text x="309.8" y="72">AS1</text>
<text x="37.7" y="166.1" transform="rotate(-90 37.7 166.1)">AV1</text>
<text x="47.9" y="166.1" transform="rotate(-90 47.9 166.1)">AV2</text>
<text x="111.4" y="166.1" transform="rotate(-90 111.4 166.1)">AL2</text>
<text x="121.5" y="166.1" transform="rotate(-90 121.5 166.1)">AN1</text>
<text x="169.8" y="166.1" transform="rotate(-90 169.8 166.1)">BA1</text>
<text x="180" y="166.1" transform="rotate(-90 180 166.1)">BB1</text>
<text x="243.5" y="166.1" transform="rotate(-90 243.5 166.1)">AM2</text>
<text x="253.6" y="166.1" transform="rotate(-90 253.6 166.1)">AP1</text>
<text x="291.7" y="166.1" transform="rotate(-90 291.7 166.1)">AV1</text>
<text x="301.9" y="166.1" transform="rotate(-90 301.9 166.1)">AV2</text>
<text x="365.4" y="166.1" transform="rotate(-90 365.4 166.1)">AL2</text>
<text x="375.5" y="166.1" transform="rotate(-90 375.5 166.1)">AN1</text>
<text x="69.2" y="244.1" transform="rotate(-90 69.2 244.1)">A40</text>
<text x="201.3" y="244.1" transform="rotate(-90 201.3 244.1)">A40</text>
<text x="323.2" y="244.1" transform="rotate(-90 323.2 244.1)">A40</text>
</g>
</svg>
